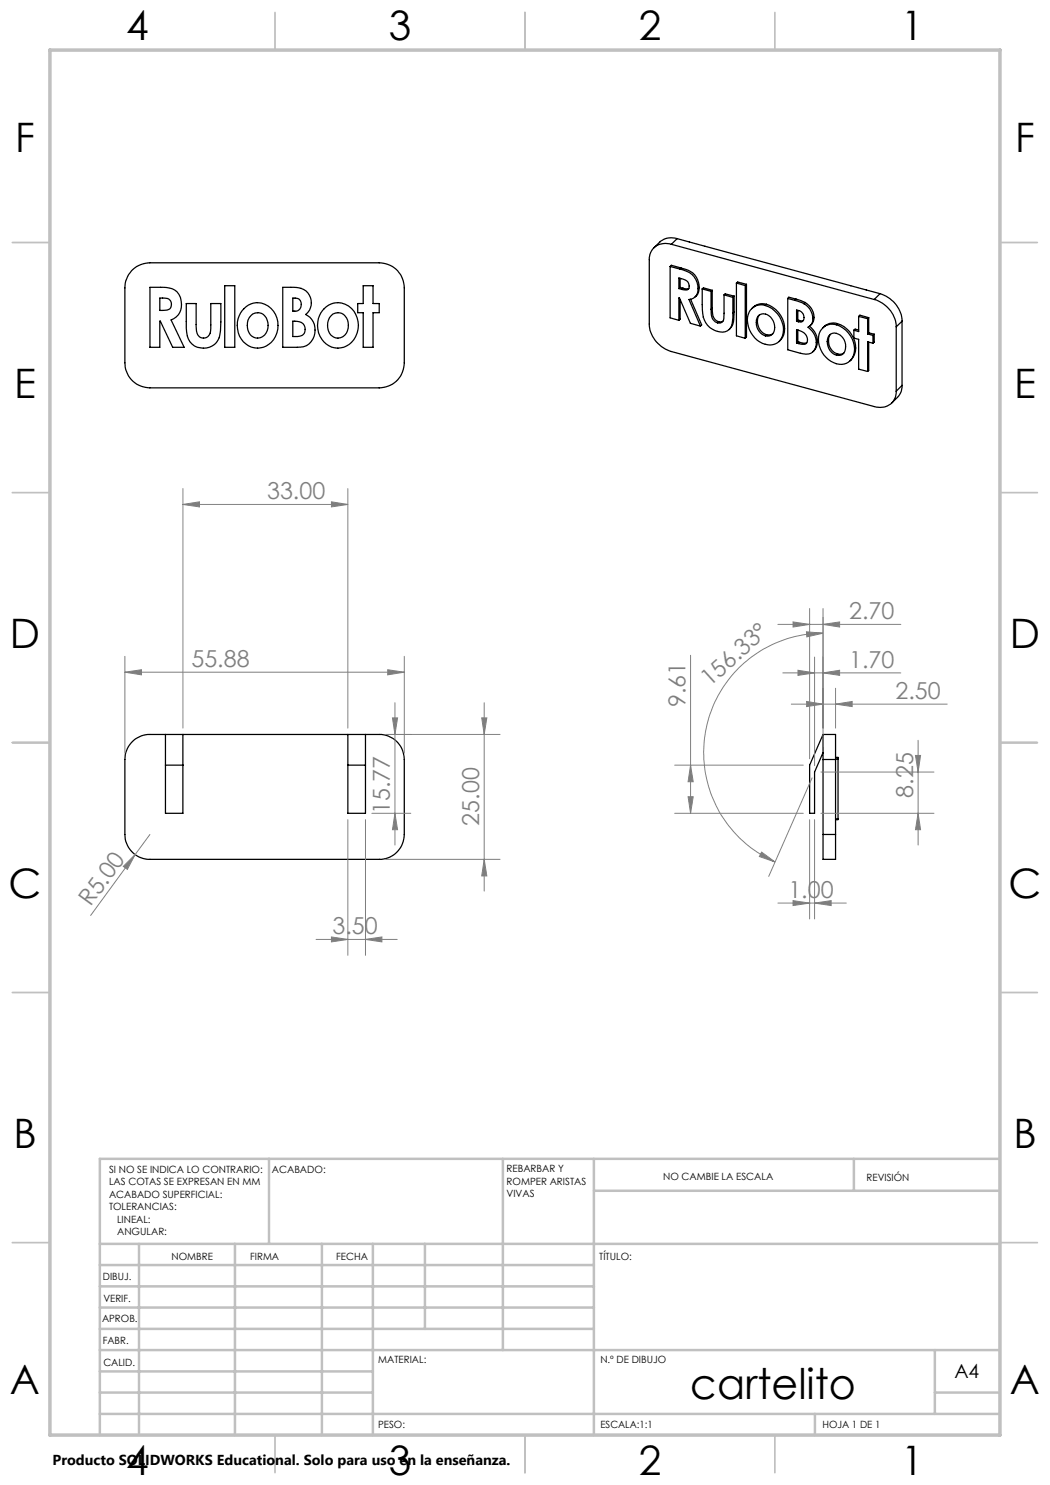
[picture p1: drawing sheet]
<svg xmlns="http://www.w3.org/2000/svg" width="210mm" height="297mm" viewBox="0 0 210 297" stroke-linecap="round" stroke-linejoin="round" font-family="sans-serif">
<g fill="none" stroke="#000" stroke-width=".25">
<path d="M26.6 53.9a5.3 5.3 0 0 1 3.4-1.3h45.8a5 5 0 0 1 5.1 5v15a5 5 0 0 1-5.1 5h-45.8a5 5 0 0 1-5-5v-15a5.3 5.3 0 0 1 1.6-3.7zM30 57.5h2.1a3.5 3.5 0 0 1 4 2 3.4 3.4 0 0 1-1.9 4.5l2.6 5.5h-2.3l-2.4-5.3h-.1v5.3h-2zM32 59.6h.5a1.35 1.35 0 0 1 1.5 .5 1.35 1.35 0 0 1 0 1.6l-.6 .3-1.4 .1zM44.9 57.1h2.1v12.4h-2.1zM56.6 57.5h1.6a3.3 3.3 0 0 1 4.1 3.1 3 3 0 0 1-1.2 2.3 3.5 3.5 0 0 1 1.9 3.4 3.5 3.5 0 0 1-2.3 3.1l-4.1 .1zM58.6 59.6a1.35 1.35 0 0 1 1.7 1.3 1.35 1.35 0 0 1-1.7 1.3zM72.6 57.1h2v3.6h1.2v1.8h-1.2v7h-2v-7h-1.1v-1.8h1.1zM134 53.3l.3-.2 1.9 .5M134 53.3l1.9 .5M134 53.3v10.3l1.8 .5M134.3 48.9a3.2 3.2 0 0 0-4.4 3.1v12.8a6 6 0 0 0 4.4 5.5l40.5 11a3.2 3.2 0 0 0 4.4-3.1M134.3 48.9l40.5 11"/>
<path d="M135.4 47.7a3.4 3.4 0 0 0-3.5 .7l-1.1 1.2M135.4 47.7l-1.1 1.2M135.4 47.7l40.6 11M135.8 57.7v-2.1a2.02 2.02 0 0 1 2 1.6 .73 .73 0 0 1-.3 .8 .73 .73 0 0 1-.8 0l-.4-.1M135.8 57.7l.5 .2M135.9 53.8a4.1 4.1 0 0 1 3.7 3.3v.6M136 55.7v1.8M136 59.9v3.9l-.2 .3M136 57.5l.6 .1M136 57.5l-.2 .2M136.2 53.6a3.9 3.9 0 0 1 3.6 3.9M136.2 53.6l-.3 .2"/>
<path d="M136.6 57.6l1.2 .1M136.6 57.6l-.3 .3M138.1 59.8l2.2 5.2-.2 .2M139.6 57.7a1.88 1.88 0 0 1-1.8 2.2l2.3 5.3M139.8 57.5a2.19 2.19 0 0 1-.8 1.9M139.8 57.5l-.2 .2M140.4 57.8a24.4 24.4 0 0 0 .3 5.6 3.8 3.8 0 0 0 4.8 2.8l.8-1M140.4 57.8l.3-.2 1.8 .5M140.4 57.8l1.8 .5M142.2 58.3v3.6M142.5 58.1v3.6M142.5 58.1l-.3 .2"/>
<path d="M144.8 59v4.2a1.02 1.02 0 0 1-.3 1.1 1.02 1.02 0 0 1-1 .3M144.8 59l.2-.2 1.8 .4M144.8 59l1.8 .5M146.6 59.5v3.1M146.8 59.2v3.2M146.8 59.2l-.2 .3M147.3 56.6l.2-.2 1.8 .5M147.3 56.6l1.7 .5M147.3 56.6v10.6l1.7 .5M149 57.1v10.6M149.3 56.9v10.5l-.3 .3M149.3 56.9l-.3 .2"/>
<path d="M157.6 59.7v10.3a9.6 9.6 0 0 0 4.1 .8 2.13 2.13 0 0 0 1.6-2.3M157.6 59.7l.2-.3 1.4 .4M157.6 59.7l1.4 .4M159.2 59.8l1.8 .7M159.2 59.8l-.2 .3M174.8 59.9a6.1 6.1 0 0 1 4.4 5.5M176 58.7a6.1 6.1 0 0 1 4.4 5.5M176 58.7l-1.2 1.2M37.3 60.7h1.9l.1 5.1a1.5 1.5 0 0 0 .5 1.5 1.5 1.5 0 0 0 1.5 .2 2.3 2.3 0 0 0 .9-2.5v-4.3h2l-.1 4.6a3.9 3.9 0 0 1-1.7 3.9 3.4 3.4 0 0 1-5.1-2.8zM48.8 61.7a3.8 3.8 0 0 1 6.3 1.2 4.6 4.6 0 0 1-3.6 6.7 4.6 4.6 0 0 1-3.1-7.5zM50.2 63.1a2 2 0 0 1 2.2-.4 2 2 0 0 1 1.2 1.9 2.39 2.39 0 0 1-2.5 3 2.74 2.74 0 0 1-.9-4.5zM58.6 64.2h.3a1.67 1.67 0 0 1 1.9 .7 1.67 1.67 0 0 1-.1 2 2.68 2.68 0 0 1-2.1 .4z"/>
<path d="M64.8 61.7a3.9 3.9 0 0 1 6.6 1.9 4.4 4.4 0 0 1-4.5 6 4.7 4.7 0 0 1-2.1-7.9zM66.2 63.1a2 2 0 0 1 2.2-.4 2 2 0 0 1 1.2 1.9 2.36 2.36 0 0 1-2.4 3 2.74 2.74 0 0 1-1-4.5zM135.8 64.1v-4.5h.1l2.2 5.1 2 .5M142.2 61.9a2.39 2.39 0 0 0 1.3 2.7M142.5 61.7a2.33 2.33 0 0 0 1.3 2.6M142.5 61.7l-.3 .2M143.8 64.3l-.3 .3M144.6 64.3h-.8M146 65.7l-.2 .2M146.5 65l-.5 .6M146.5 65l-.2 .2M146.6 62.6l-.3 2.6"/>
<path d="M146.8 62.4v1.5l-.3 1.1M146.8 62.4l-.2 .2M150.7 61.5a3.6 3.6 0 0 0-.8 4.5 4.4 4.4 0 0 0 5.1 2.8 2.93 2.93 0 0 0 1.7-2.8M150.9 61.2l-.6 .5M150.9 61.2l-.2 .3M151.3 64.5a2.68 2.68 0 0 0 1.8 2.7M151.3 64.5a1.55 1.55 0 0 1 .9-1.7 1.55 1.55 0 0 1 1.9 .6 2.63 2.63 0 0 1 .2 3.6l-.8 .2h-.4M151.5 64.3a2.74 2.74 0 0 0 1.8 2.7M151.5 64.3l-.2 .2M151.8 63l-.2 .4-.1 .9M153 61.1a5.3 5.3 0 0 1 3.7 4.9M153 61.1l-1.1-.1-1.2 .5"/>
<path d="M153.3 60.9a5.3 5.3 0 0 1 3.6 4.9M153.3 60.9l-1.1-.2-1.3 .5M153.3 60.9l-.3 .2M153.3 67l-.2 .2M154.6 66.8l-.4 .2h-.9M156.9 65.8a3 3 0 0 1-1.1 2.5M156.9 65.8l-.2 .2M159 60.1l1.8 .6M159.3 68.6v-2.6a2.17 2.17 0 0 1 2.2 2.3 .71 .71 0 0 1-1 .6l-.8-.2M159.3 64.2v-2.2a1.39 1.39 0 0 1 1.3 .8 1.39 1.39 0 0 1-.2 1.5h-.7M159.3 68.6l.4 .1M159.3 64.2l.4 .1"/>
<path d="M159.6 64l.3 .1M159.6 62.1v1.9M159.6 66v2.4M159.6 64l-.3 .2M159.6 68.4l.3 .1M159.6 68.4l-.3 .2M159.9 64.1h.8M159.9 64.1l-.2 .2M159.9 68.5l.9 .1 .6-.1M159.9 68.5l-.2 .2M160.8 60.7a3.4 3.4 0 0 1 1.8 3M161 60.5l.5 .3a3.4 3.4 0 0 1 1.3 2.7"/>
<path d="M161 60.5l-.2 .2M161.9 65.3l.7 .6a3.6 3.6 0 0 1 .9 2.4M162.6 63.7a1.71 1.71 0 0 1-1 1.7l.4 .4a3.6 3.6 0 0 1 1.3 2.7M162.8 63.5l-.1 .8-.6 .8M162.8 63.5l-.2 .2M163.5 68.3a2.55 2.55 0 0 1-.9 2M163.5 68.3l-.2 .2M164.7 65.4l-.2 .2M164.9 65.3a3.8 3.8 0 0 0-.5 5.2 4.3 4.3 0 0 0 4.9 2.2 2.93 2.93 0 0 0 1.6-2.9M165.1 65.1l-.3 .3M165.1 65.1l-.2 .2M165.5 68.3a2.65 2.65 0 0 0 1.8 2.7"/>
<path d="M165.5 68.3a1.52 1.52 0 0 1 .7-1.5 1.52 1.52 0 0 1 1.8 .2 2.65 2.65 0 0 1 .5 3.9l-.3 .1h-.9M165.7 68.1a2.65 2.65 0 0 0 1.8 2.7M165.7 68.1l-.2 .2M166.1 66.9l-.3 .3-.1 .9M167.3 64.9a5.4 5.4 0 0 1 3.6 4.9M167.3 64.9l-1.2-.1-1.2 .5M167.5 64.7a5.2 5.2 0 0 1 3.6 4.9M167.5 64.7l-1.2-.1-1.2 .5M167.5 64.7l-.2 .2M167.5 70.8l-.2 .2M168.7 70.6l-.7 .3-.5-.1M170.3 72l-.3 .2"/>
<path d="M170.8 66v1.6l.9 .3v5.9l1.8 .5M171.1 69.6a3.2 3.2 0 0 1-.9 2.3M171.1 69.6l-.2 .2M171.7 63.3l.3-.3 1.7 .5M171.7 66l-.7-.2-.2 .2M171.7 63.3l1.8 .4M171.7 63.3v3l-.9-.3M173.5 63.7v3.1M173.5 66.8l1.1 .3M173.7 63.5v3.1M173.7 68.4v5.7l-.2 .2M173.7 66.6l1.1 .2"/>
<path d="M173.7 63.5l-.2 .2M173.7 66.6l-.2 .2M174.6 68.6l-1.1-.2v5.9M174.6 67.1v1.5M174.8 66.8v1.6l-.2 .2M174.8 66.8l-.2 .3M179.2 65.4v12.8M180.4 77.1a3.2 3.2 0 0 1-.9 2.4l-1.2 1.1M180.4 64.2l-1.2 1.2M180.4 77.1l-1.2 1.1M180.4 64.2v12.9M26.3 148.5a5.2 5.2 0 0 1 3.7-1.6h45.8a5 5 0 0 1 5.1 5v15a5 5 0 0 1-5.1 5h-45.8a5 5 0 0 1-5-5v-15a5.1 5.1 0 0 1 1.3-3.4z"/>
<path d="M33.1 146.9v15.8h3.5v-15.8M33.1 153h3.5M69.6 153h3.5M69.6 146.9v15.8h3.5v-15.8M164.6 146.9h2.5v5M164.6 146.9v5M164.6 146.9l-2.7 6.1v9.7h1v-8.3l1.7-3.9M164.6 151.9h2.5M164.6 151.9v15M167.1 151.9v15M167.1 151.5h.5v12.3M167.1 151.8h.5"/>
<path d="M164.6 166.9v5h2.5v-5M164.6 166.9h2.5M167.1 163.8h.5M167.6 163.8v.1h-.5"/>
</g>
<g fill="none" stroke="#808080" stroke-width=".2">
<path d="M36.6 97.7v47.9M69.6 97.7v47.9M36.6 100.9l3.3-.5v1zM36.6 100.9h33M66.3 100.4l3.3 .5-3.3 .5zM25 134.4l3.3-.5v1.1zM25 131.3v19.3M25 134.4h55.9M77.5 133.9l3.4 .5-3.4 .6zM80.9 131.3v19.3M138.1 131.1v31.6M155.6 124.9h24.6"/>
<path d="M156.6 134.6h23.6M158.6 124.4l3.3 .5-3.3 .5zM159.6 134.1l3.3 .5-3.3 .5zM161.3 126.4l3.3 .2-3.2 .8zM161.9 121.7v30.1M162.9 131.4v21.7M164.6 134.6l3.3-.5v1zM164.6 124.9l3.3-.5v1zM164.6 126.6a23.9 23.9 0 0 0-23.3 19 23.9 23.9 0 0 0 13.7 26.8M164.6 121.7v27.6M167.1 137.7v7.9M77.1 146.9h22.9"/>
<path d="M78.5 143.6h1l-.5 3.3zM79 140.5v28.5M96.3 143.6h1.1l-.6 3.3zM96.8 140.5v37.7M134.9 153h25.8M137.6 159.3h1l-.5 3.4zM138.1 153l.5 3.3h-1zM158.3 140.8h31.1M161.3 140.3l3.3 .5-3.3 .5zM162.4 155.6l-8.7 19.7M164.2 154.4h22.6M167.1 140.8l3.3-.5v1z"/>
<path d="M183.1 151.1h1l-.5 3.3zM183.6 148.1v20.9M24.7 173.3l2.3-2.4-1.5 3zM27 170.9l-8.9 12.2M30 166.9l-3 4M69.6 163.9v27.2M73.1 163.9v27.2M74.4 162.7h7.8M77.1 171.9h22.9M79 162.7l.5 3.2h-1zM96.8 171.9l.6 3.3h-1.1zM134.9 162.7h25.8"/>
<path d="M152.3 170.4l2.7 2-3.1-1.1zM161.9 163.9v19.9M162.9 163.9v19.9M164.2 162.7h22.6M183.6 162.7l.5 3.2h-1zM63.2 187.9h16.2M66.3 187.4l3.3 .5-3.3 .5zM73.1 187.9l3.3-.5v1zM155.6 180.6h13.7M158.6 180.1l3.3 .5-3.3 .5zM162.9 180.6l3.3-.5v1z"/>
</g>
<g fill="none" stroke="#c0c0c0" stroke-width=".35">
<path d="M55 2.5v7.5M105 2.5v7.5M155 2.5v7.5M2.5 48.5h7.5M200 48.5h7.5M2.5 98.5h7.5M200 98.5h7.5M2.5 148.5h7.5M200 148.5h7.5M2.5 198.5h7.5M200 198.5h7.5M2.5 248.5h7.5"/>
<path d="M200 248.5h7.5M55 287v7.5M105 287v7.5M155 287v7.5"/>
</g>
<g fill="none" stroke="#c0c0c0" stroke-width=".5">
<path d="M53.8 231.8v17M100.6 231.8v38.2M118.8 231.8v55.2M118.8 238.2h81.2M170.8 231.8v6.4M200 231.8h-180v55.2M20 248.8h180M20 257.3h98.8M20 253h98.8M27.8 248.8v38.2M47 248.8v38.2M64.4 248.8v38.2"/>
<path d="M74.6 248.8v38.2M85 248.8v17M20 265.8h98.8M20 261.5h98.8M20 278.5h54.6M20 274.3h54.6M20 270h180M187 278.5h13M187 270v12.8M20 282.8h180M163 282.8v4.2"/>
</g>
<path d="M10 10h190v277h-190z" fill="none" stroke="#c0c0c0" stroke-width=".7"/>
<g fill="#808080">
<path d="M24.7 173.3l2.3-2.4-1.5 3z"/>
<path d="M77.5 133.9l3.4 .5-3.4 .6zM25 134.4l3.3-.5v1.1zM162.9 180.6l3.3-.5v1zM158.6 180.1l3.3 .5-3.3 .5zM164.6 134.6l3.3-.5v1zM159.6 134.1l3.3 .5-3.3 .5z"/>
<path d="M158.6 124.4l3.3 .5-3.3 .5zM164.6 124.9l3.3-.5v1zM161.3 140.3l3.3 .5-3.3 .5zM167.1 140.8l3.3-.5v1z"/>
<path d="M36.6 100.9l3.3-.5v1zM66.3 100.4l3.3 .5-3.3 .5z"/>
<path d="M66.3 187.4l3.3 .5-3.3 .5zM73.1 187.9l3.3-.5v1z"/>
<path d="M161.3 126.4l3.3 .2-3.2 .8zM152.3 170.4l2.7 2-3.1-1.1z"/>
<path d="M96.8 171.9l.6 3.3h-1.1zM96.3 143.6h1.1l-.6 3.3zM79 162.7l.5 3.2h-1zM78.5 143.6h1l-.5 3.3z"/>
<path d="M138.1 153l.5 3.3h-1zM137.6 159.3h1l-.5 3.4zM183.1 151.1h1l-.5 3.3zM183.6 162.7l.5 3.2h-1z"/>
</g>
<text font-size="8.5" x="138.1" y="279.7">cartelito</text>
<g font-size="8.1">
<text x="25.2" y="8">4</text>
<text x="77.7" y="8">3</text>
<text x="127.7" y="8">2</text>
<text x="180.2" y="8">1</text>
<text x="3" y="30.4">F</text>
<text x="203" y="30.4">F</text>
<text x="2.8" y="79.6">E</text>
<text x="202.8" y="79.6">E</text>
<text x="2" y="129.6">D</text>
<text x="202" y="129.6">D</text>
<text x="1.7" y="179.6">C</text>
<text x="201.7" y="179.6">C</text>
<text x="2.7" y="229.6">B</text>
<text x="202.7" y="229.6">B</text>
<text x="2" y="278.9">A</text>
<text x="202" y="278.9">A</text>
<text x="25.2" y="295">4</text>
<text x="77.7" y="295">3</text>
<text x="127.7" y="295">2</text>
<text x="180.2" y="295">1</text>
</g>
<g font-size="4.7" fill="#808080">
<text x="53.4" y="99.9">33.00</text>
<text x="169.8" y="123.9">2.70</text>
<text x="38.3" y="133.4">55.88</text>
<text x="141.9" y="137.5" transform="rotate(-42 141.9 137.5)">156.33°</text>
<text x="169.8" y="133.5">1.70</text>
<text x="137.1" y="141.4" transform="rotate(-90 137.1 141.4)">9.61</text>
<text x="179.1" y="139.8">2.50</text>
<text x="182.6" y="159.6" transform="rotate(-90 182.6 159.6)">8.25</text>
<text x="78" y="162.8" transform="rotate(-90 78 162.8)">15.77</text>
<text x="95.9" y="165.1" transform="rotate(-90 95.9 165.1)">25.00</text>
<text x="157.7" y="179.6">1.00</text>
<text x="18.1" y="181.5" transform="rotate(-54 18.1 181.5)">R5.00</text>
<text x="66.5" y="186.9">3.50</text>
</g>
<text font-size="3.9" x="190.9" y="275.5">A4</text>
<text font-size="2.9" x="10.5" y="292.9">Producto SOLIDWORKS Educational. Solo para uso en la enseñanza.</text>
<g font-size="2">
<text x="21.8" y="234.6">SI NO SE INDICA LO CONTRARIO:</text>
<text x="21.8" y="237.1">LAS COTAS SE EXPRESAN EN MM</text>
<text x="21.8" y="239.6">ACABADO SUPERFICIAL:</text>
<text x="54.4" y="234.6">ACABADO:</text>
<text x="101.3" y="234.5">REBARBAR Y</text>
<text x="101.3" y="237">ROMPER ARISTAS</text>
<text x="101.3" y="239.5">VIVAS</text>
<text x="132.6" y="236">NO CAMBIE LA ESCALA</text>
<text x="173.3" y="236.2">REVISIÓN</text>
<text x="21.8" y="242.1">TOLERANCIAS:</text>
<text x="23.4" y="244.6">LINEAL:</text>
<text x="23.4" y="247.1">ANGULAR:</text>
<text x="34.3" y="252">NOMBRE</text>
<text x="50" y="251.9">FIRMA</text>
<text x="67.2" y="251.9">FECHA</text>
<text x="119.9" y="251.9">TÍTULO:</text>
<text x="20.6" y="256.1">DIBUJ.</text>
<text x="20.7" y="260.3">VERIF.</text>
<text x="20.4" y="264.4">APROB.</text>
<text x="20.5" y="268.8">FABR.</text>
<text x="20.7" y="273.1">CALID.</text>
<text x="75.6" y="272.5">MATERIAL:</text>
<text x="120.1" y="272.5">N.º DE DIBUJO</text>
<text x="75.6" y="285.5">PESO:</text>
<text x="120.1" y="285.6">ESCALA:1:1</text>
<text x="164.5" y="285.6">HOJA 1 DE 1</text>
</g>
</svg>
